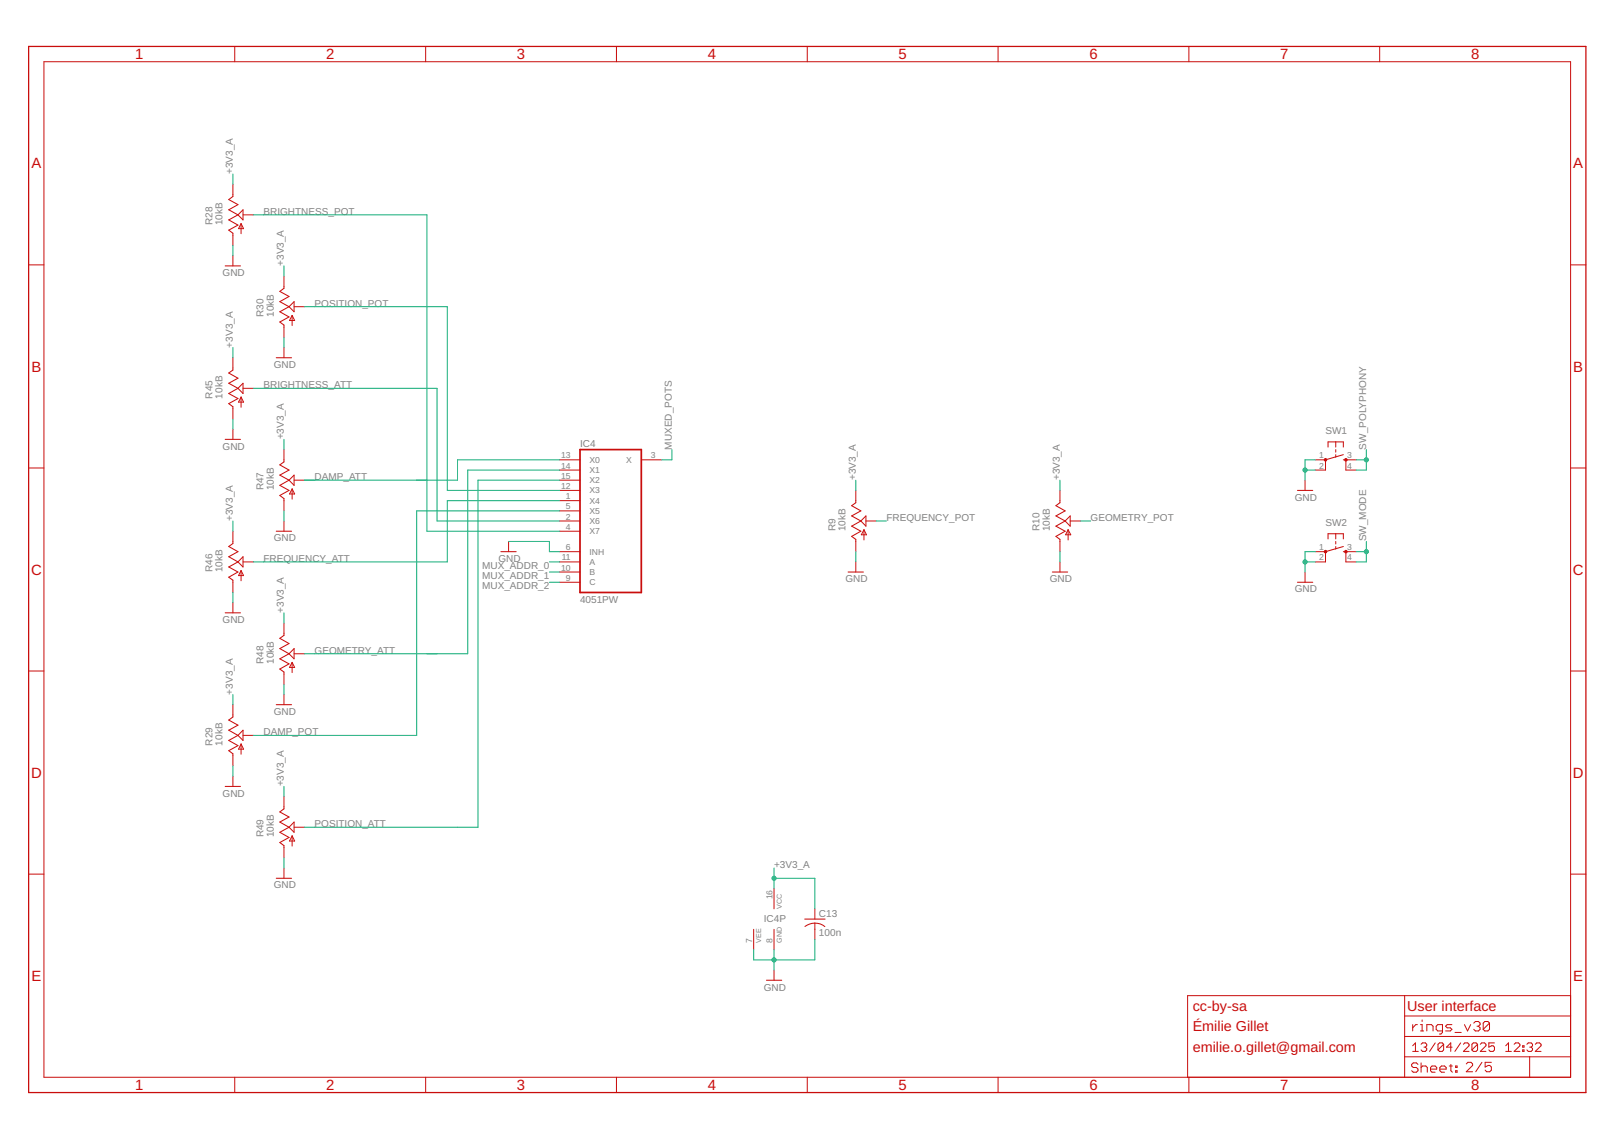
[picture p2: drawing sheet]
<svg xmlns="http://www.w3.org/2000/svg" width="297mm" height="210mm" viewBox="0 0 297 210" stroke-linecap="round" stroke-linejoin="round" font-family="sans-serif">
<g fill="none" stroke="#c90d0c" stroke-width=".18">
<path d="M8.1 11.4h281v187h-281zM43.2 8.6v2.8M78.3 8.6v2.8M113.5 8.6v2.8M148.6 8.6v2.8M183.7 8.6v2.8M218.8 8.6v2.8M253.9 8.6v2.8M42.9 33.9v2.3M44.7 38.6v1.9l-.9-.9zM44.7 39.6h1.9M5.3 48.8h2.8"/>
<path d="M42.9 42.9v2.3M42.9 47.1v1.9M44.4 41.2v1.8M44.4 41.2l.4 .9h-.9zM52.3 50.8v2.3M52.3 59.9v2.2M53.8 58.1v1.8M53.8 58.1l.4 .9h-.9zM54.1 55.5v1.9l-.9-.9zM54.1 56.5h1.9M289.1 48.8h2.8M42.9 65.9v2.2"/>
<path d="M42.9 74.9v2.3M42.9 79v1.9M43.8 71.5l.9-.9v1.9zM44.4 73.1v1.9M44.4 73.1l.4 .9h-.9zM44.7 71.5h1.9M52.3 64v1.9M5.3 86.2h2.8M42.9 97.8v2.3M52.3 82.8v2.2M52.3 91.8v2.3M52.3 95.9v1.9"/>
<path d="M53.2 88.4l.9-.9v1.9zM53.8 90v1.9M53.8 90l.4 1h-.9zM54.1 88.4h1.9M93.6 99.7v1.9M103 84.7h3.7M103 86.6h3.7M103 88.4h3.7M103 95.9h3.7M103 92.2h3.7M103 97.8h3.7M103 94.1h3.7"/>
<path d="M103 90.3h3.7M118 84.7h3.8M157.5 90.3v2.3M157.5 99.3v2.3M158.4 95.9l1-.9v1.9zM159 97.5v1.9M159 97.5l.5 1h-1zM159.4 95.9h1.8M195.1 90.3v2.3M195.1 99.3v2.3M196 95.9l1-.9v1.9zM196.6 97.5l.5 1h-1z"/>
<path d="M196.6 97.5v1.9M197 95.9h1.8M240.2 88.4v1.9M242.1 84.7h1.8v1.9h-1.8M245.8 81.4v.9M245.8 82.8v.4M245.8 83.7v.5M245.8 98.3v.9M245.8 99.7v.5M249.6 84.7h-1.9v1.9h1.9M289.1 86.2h2.8M42.9 106.8v2.3"/>
<path d="M42.9 111v1.8M44.4 105.1v1.8M44.4 105.1l.4 .9h-.9zM44.7 102.5v1.9l-.9-.9zM44.7 103.5h1.9M52.3 114.7v2.3M54.1 119.4v1.9l-.9-.9zM103 103.5h3.7M103 101.6h3.7M103 107.2h3.7M103 105.3h3.7M157.5 103.5v1.8"/>
<path d="M195.1 103.5v1.8M240.2 105.3v1.9M242.1 101.6h1.8v1.9h-1.8M245.8 100.6v.5M249.6 101.6h-1.9v1.9h1.9M5.3 123.5h2.8M42.9 129.8v2.2M42.9 138.8v2.2M44.4 137v1.9M44.4 137l.4 .9h-.9zM44.7 134.5v1.8l-.9-.9zM44.7 135.4h1.9"/>
<path d="M52.3 123.7v2.3M52.3 127.9v1.9M53.8 122v1.8M53.8 122l.4 .9h-.9zM54.1 120.4h1.9M289.1 123.5h2.8M42.9 142.9v1.9M52.3 146.7v2.2M52.3 155.7v2.2M52.3 159.8v1.9M53.8 153.9v1.9M53.8 153.9l.4 1h-.9z"/>
<path d="M54.1 151.4v1.8l-.9-.9zM54.1 152.3h1.9M5.3 161h2.8M138.7 171.1v3.8M142.5 163.6v3.7M142.5 171.1v3.8M142.5 178.6v1.9M150 167.3v1.9M150 170v3M289.1 161h2.8M43.2 198.4v2.8M78.3 198.4v2.8"/>
<path d="M113.5 198.4v2.8M148.6 198.4v2.8M183.7 198.4v2.8M218.8 198.4v2.8M253.9 198.4v2.8M258.5 194.6h30.6M258.5 183.3v15.1M258.5 190.8h30.6M258.5 187.1h30.6M260 188.7v1.1M260 192.6l.5-.6v1.6M260 193.6h1"/>
<path d="M260.9 188.7h-.3l-.6 .6M261 196l-.3-.3h-.6l-.3 .3v.3l.3 .3h.6l.3 .2v.3l-.3 .3h-.6l-.3-.3M261.4 188.7h.3v1.1M261.4 189.8h.6M261.5 192.3l.3-.3h.5l.3 .3v.3l-.3 .2M261.5 195.7v1.7M261.5 196.6l.3-.3h.6l.3 .3v.8M261.7 187.8v.3M262.1 192.8h.2M262.3 192.8l.3 .3v.2l-.3 .3h-.5l-.3-.3M262.6 189.8v-1.1h.8l.3 .3v.8M263.3 196.8h1.1v-.2l-.3-.3h-.6l-.2 .3v.5l.2 .3h.6"/>
<path d="M264.1 192l-1 1.6M265 196.8h1.1v-.2l-.2-.3h-.6l-.3 .3v.5l.3 .3h.6M265.5 189.8h-.9l-.3-.3v-.5l.3-.3h.9v1.4l-.3 .3h-.3M265.7 192.3v1l-.3 .3h-.5l-.3-.3M265.7 192.3l-.3-.3h-.5l-.3 .3v1M265.7 192.3l-1.1 1M266.7 196.3h.6M267 196v1.1l.3 .3M267.2 188.7h-.9l-.3 .3 .3 .3h.6l.3 .2-.3 .3h-.9M267.3 192.8h-1.1l.8-.8v1.6M267.8 190.1h1.1M267.9 196.3h.3v.3h-.3z"/>
<path d="M267.9 197.1h.3v.3h-.3zM268.8 192l-1 1.6M269.3 192.3l.3-.3h.5l.3 .3v.3l-1.1 1h1.1M269.5 188.7l.6 1.1 .6-1.1M269.9 195.9l.3-.3h.5l.3 .3v.3l-1.1 1.1h1.1M271.2 188.4l.3-.3h.6l.3 .3v.3l-.3 .3M271.8 189h.3M271.9 192.3v1l-.2 .3h-.6l-.2-.3M271.9 192.3l-.2-.3h-.6l-.2 .3v1M271.9 192.3l-1 1M272.1 189l.3 .3v.2l-.3 .3h-.6l-.3-.3M272.4 192.3l.3-.3h.5l.3 .3v.3l-1.1 1h1.1"/>
<path d="M272.7 195.6l-1.1 1.7M274.1 188.4v1.1l-.3 .3h-.5l-.3-.3M274.1 188.4l-.3-.3h-.5l-.3 .3v1.1M274.1 188.4l-1.1 1.1M274.5 195.6h-1.2v.9l.6-.3h.3l.3 .3v.5l-.3 .3h-.6l-.3-.3M275 192h-1v.8l.8-.2 .2 .2v.5l-.2 .3h-.5l-.3-.3M277.1 193.6h1.1M277.1 192.6l.5-.6v1.6M278.7 192.3l.2-.3h.5l.3 .3v.3l-1 1h1M280.2 193.3h.3v.3h-.3zM280.2 192.6h.3v.2h-.3zM281 192.3l.3-.3h.5l.2 .3v.3l-.2 .2"/>
<path d="M281.5 192.8h.3M281.5 194.6v3.8M281.8 192.8l.2 .3v.2l-.2 .3h-.5l-.3-.3M282.6 192.3l.2-.3h.5l.3 .3v.3l-1 1h1M289.1 183.3h-70.5v15.1"/>
</g>
<path d="M5.3 8.6h286.6v192.6h-286.6z" fill="none" stroke="#c90d0c" stroke-width=".23"/>
<g fill="none" stroke="#c90d0c" stroke-width=".19">
<path d="M42.9 36.2l-.8 .5 1.7 1-1.7 .9 1.7 1-1.7 .9 1.7 .9-1.7 1 .8 .5M41.4 49h2.9M52.3 53.1l-.8 .6 1.7 .9-1.7 .9 1.7 1-1.7 .9 1.7 1-1.7 .9 .8 .6M42.9 68.1l-.8 .6 1.7 .9-1.7 1 1.7 .9-1.7 1 1.7 .9-1.7 .9 .8 .6M50.8 65.9h2.9M41.4 80.9h2.9M50.8 97.8h2.9M52.3 85l-.8 .6 1.7 1-1.7 .9 1.7 .9-1.7 1 1.7 .9-1.7 .9 .8 .6M157.5 92.6l-.8 .5 1.7 1-1.7 .9 1.7 .9-1.7 1 1.7 .9-1.7 1 .8 .5M195.1 92.6l-.8 .5 1.7 1-1.7 .9 1.7 .9-1.7 1 1.7 .9-1.7 1 .8 .5M238.8 90.3h2.8M244.4 82.3v-.9h2.8v.9"/>
<path d="M244.4 99.2v-.9h2.8v.9M247.2 84.7h.5M247.2 83.7l-3.3 1M41.4 112.8h2.9M42.9 100.1l-.8 .5 1.7 1-1.7 .9 1.7 1-1.7 .9 1.7 .9-1.7 1 .8 .5M52.3 117l-.8 .5 1.7 1-1.7 .9 1.7 1-1.7 .9 1.7 .9-1.7 1 .8 .5M92.2 101.6h2.8M156.1 105.3h2.8M193.7 105.3h2.8M238.8 107.2h2.8M247.2 101.6h.5M247.2 100.6l-3.3 1"/>
<path d="M42.9 132l-.8 .6 1.7 .9-1.7 1 1.7 .9-1.7 .9 1.7 1-1.7 .9 .8 .6M50.8 129.8h2.9M41.4 144.8h2.9M52.3 148.9l-.8 .6 1.7 .9-1.7 1 1.7 .9-1.7 .9 1.7 1-1.7 .9 .8 .6M50.8 161.7h2.9M148.1 169.2h3.7M148.1 170.6a3 3 0 0 1 3.7 0M141.1 180.5h2.8"/>
</g>
<g fill="#c90d0c" stroke="#c90d0c" stroke-width=".18">
<circle cx="243.9" cy="84.7" r=".25"/>
<circle cx="247.7" cy="84.7" r=".24"/>
<circle cx="243.9" cy="101.6" r=".25"/>
<circle cx="247.7" cy="101.6" r=".24"/>
</g>
<path d="M106.7 82.8h11.3v26.3h-11.3z" fill="none" stroke="#c90d0c" stroke-width=".32"/>
<g fill="none" stroke="#0dab76" stroke-width=".18">
<path d="M42.9 32v1.9M46.6 39.6h32v58.2h24.4M42.9 45.2v1.9M52.3 49v1.8M56 56.5h26.3v33.8h20.7M42.9 64v1.9M42.9 77.2v1.8M46.6 71.5h33.8v24.4h22.6M52.3 62.1v1.9M42.9 95.9v1.9M52.3 80.9v1.9M52.3 94.1v1.8"/>
<path d="M93.6 99.7h7.5v1.9h1.9M103 84.7h-18.8v3.7h-28.2M103 86.6h-16.9v33.8h-30.1M103 92.2h-20.7v11.3h-35.7M103 88.4h-15v63.9h-32M103 94.1h-26.3v41.3h-30.1M123.7 82.8v1.9h-1.9M157.5 88.4v1.9M161.2 95.9h1.9M195.1 88.4v1.9M198.8 95.9h1.9M240.2 86.6h1.9"/>
<path d="M242.1 84.7h-1.9v3.7M249.6 84.7h1.9M251.5 82.8v3.8h-1.9M251.5 99.7v3.8h-1.9M42.9 109.1v1.9M52.3 112.8v1.9M101.1 103.5h1.9M101.1 105.3h1.9M101.1 107.2h1.9M157.5 101.6v1.9M195.1 101.6v1.9M240.2 103.5h1.9"/>
<path d="M242.1 101.6h-1.9v3.7M249.6 101.6h1.9M42.9 127.9v1.9M52.3 126v1.9M42.9 141v1.9M52.3 144.8v1.9M52.3 157.9v1.9M142.5 159.8v3.8M142.5 174.9v3.7M142.5 161.7h7.5v5.6M150 173v3.7h-11.3v-1.8"/>
</g>
<g fill="#0dab76" stroke="#0dab76" stroke-width=".18">
<circle cx="240.2" cy="86.6" r=".38"/>
<circle cx="142.5" cy="176.7" r=".38"/>
<circle cx="240.2" cy="103.5" r=".38"/>
<circle cx="142.5" cy="161.7" r=".38"/>
<circle cx="251.5" cy="84.7" r=".38"/>
<circle cx="251.5" cy="101.6" r=".38"/>
</g>
<g font-size="2.7" fill="#c90d0c">
<text x="24.9" y="10.9">1</text>
<text x="60" y="10.9">2</text>
<text x="95.1" y="10.9">3</text>
<text x="130.2" y="10.9">4</text>
<text x="165.4" y="10.9">5</text>
<text x="200.5" y="10.9">6</text>
<text x="235.6" y="10.9">7</text>
<text x="270.7" y="10.9">8</text>
<text x="5.8" y="31">A</text>
<text x="289.5" y="31">A</text>
<text x="5.8" y="68.4">B</text>
<text x="289.5" y="68.4">B</text>
<text x="5.7" y="105.8">C</text>
<text x="289.5" y="105.8">C</text>
<text x="5.7" y="143.2">D</text>
<text x="289.5" y="143.2">D</text>
<text x="5.8" y="180.6">E</text>
<text x="289.5" y="180.6">E</text>
<text x="24.9" y="200.7">1</text>
<text x="60" y="200.7">2</text>
<text x="95.1" y="200.7">3</text>
<text x="130.2" y="200.7">4</text>
<text x="165.4" y="200.7">5</text>
<text x="200.5" y="200.7">6</text>
<text x="235.6" y="200.7">7</text>
<text x="270.7" y="200.7">8</text>
</g>
<g font-size="2.6" fill="#c90d0c">
<text x="219.5" y="186.1">cc-by-sa</text>
<text x="219.5" y="189.9">Émilie Gillet</text>
<text x="259" y="186.1">User interface</text>
<text x="219.5" y="193.7">emilie.o.gillet@gmail.com</text>
</g>
<g font-size="1.8" fill="#808080">
<text x="42.9" y="32" transform="rotate(-90 42.9 32)">+3V3_A</text>
<text x="39.1" y="41.4" transform="rotate(-90 39.1 41.4)">R28</text>
<text x="41" y="41.4" transform="rotate(-90 41 41.4)">10kB</text>
<text x="48.5" y="39.6">BRIGHTNESS_POT</text>
<text x="41" y="50.8">GND</text>
<text x="52.3" y="49" transform="rotate(-90 52.3 49)">+3V3_A</text>
<text x="48.5" y="58.4" transform="rotate(-90 48.5 58.4)">R30</text>
<text x="50.4" y="58.4" transform="rotate(-90 50.4 58.4)">10kB</text>
<text x="57.9" y="56.5">POSITION_POT</text>
<text x="42.9" y="64" transform="rotate(-90 42.9 64)">+3V3_A</text>
<text x="48.5" y="71.5">BRIGHTNESS_ATT</text>
<text x="50.4" y="67.7">GND</text>
<text x="39.1" y="73.4" transform="rotate(-90 39.1 73.4)">R45</text>
<text x="41" y="73.4" transform="rotate(-90 41 73.4)">10kB</text>
<text x="41" y="82.8">GND</text>
<text x="52.3" y="80.9" transform="rotate(-90 52.3 80.9)">+3V3_A</text>
<text x="106.8" y="82.3">IC4</text>
<text x="123.7" y="82.8" transform="rotate(-90 123.7 82.8)">MUXED_POTS</text>
<text x="243.9" y="80">SW1</text>
<text x="251.5" y="82.8" transform="rotate(-90 251.5 82.8)">SW_POLYPHONY</text>
<text x="57.9" y="88.4">DAMP_ATT</text>
<text x="157.5" y="88.4" transform="rotate(-90 157.5 88.4)">+3V3_A</text>
<text x="195.1" y="88.4" transform="rotate(-90 195.1 88.4)">+3V3_A</text>
<text x="42.9" y="95.9" transform="rotate(-90 42.9 95.9)">+3V3_A</text>
<text x="48.5" y="90.3" transform="rotate(-90 48.5 90.3)">R47</text>
<text x="50.4" y="90.3" transform="rotate(-90 50.4 90.3)">10kB</text>
<text x="163.1" y="95.9">FREQUENCY_POT</text>
<text x="200.7" y="95.9">GEOMETRY_POT</text>
<text x="238.3" y="92.2">GND</text>
<text x="50.4" y="99.7">GND</text>
<text x="153.7" y="97.8" transform="rotate(-90 153.7 97.8)">R9</text>
<text x="155.6" y="97.8" transform="rotate(-90 155.6 97.8)">10kB</text>
<text x="191.3" y="97.8" transform="rotate(-90 191.3 97.8)">R10</text>
<text x="193.2" y="97.8" transform="rotate(-90 193.2 97.8)">10kB</text>
<text x="243.9" y="96.9">SW2</text>
<text x="251.5" y="99.7" transform="rotate(-90 251.5 99.7)">SW_MODE</text>
<text x="39.1" y="105.3" transform="rotate(-90 39.1 105.3)">R46</text>
<text x="41" y="105.3" transform="rotate(-90 41 105.3)">10kB</text>
<text x="48.5" y="103.5">FREQUENCY_ATT</text>
<text x="88.7" y="104.8">MUX_ADDR_0</text>
<text x="88.7" y="106.6">MUX_ADDR_1</text>
<text x="91.7" y="103.5">GND</text>
<text x="155.6" y="107.2">GND</text>
<text x="193.2" y="107.2">GND</text>
<text x="52.3" y="112.8" transform="rotate(-90 52.3 112.8)">+3V3_A</text>
<text x="88.7" y="108.5">MUX_ADDR_2</text>
<text x="106.8" y="111">4051PW</text>
<text x="238.3" y="109.1">GND</text>
<text x="41" y="114.7">GND</text>
<text x="48.5" y="122.2" transform="rotate(-90 48.5 122.2)">R48</text>
<text x="50.4" y="122.2" transform="rotate(-90 50.4 122.2)">10kB</text>
<text x="57.9" y="120.4">GEOMETRY_ATT</text>
<text x="42.9" y="127.9" transform="rotate(-90 42.9 127.9)">+3V3_A</text>
<text x="50.4" y="131.6">GND</text>
<text x="39.1" y="137.3" transform="rotate(-90 39.1 137.3)">R29</text>
<text x="41" y="137.3" transform="rotate(-90 41 137.3)">10kB</text>
<text x="48.5" y="135.4">DAMP_POT</text>
<text x="41" y="146.7">GND</text>
<text x="52.3" y="144.8" transform="rotate(-90 52.3 144.8)">+3V3_A</text>
<text x="48.5" y="154.2" transform="rotate(-90 48.5 154.2)">R49</text>
<text x="50.4" y="154.2" transform="rotate(-90 50.4 154.2)">10kB</text>
<text x="57.9" y="152.3">POSITION_ATT</text>
<text x="142.5" y="159.8">+3V3_A</text>
<text x="50.4" y="163.6">GND</text>
<text x="140.6" y="169.7">IC4P</text>
<text x="150.7" y="172.3">100n</text>
<text x="150.7" y="168.8">C13</text>
<text x="140.6" y="182.4">GND</text>
</g>
<g font-size="1.6" fill="#808080">
<text x="103.3" y="84.4">13</text>
<text x="103.3" y="86.3">14</text>
<text x="103.3" y="88.2">15</text>
<text x="108.5" y="85.2">X0</text>
<text x="108.5" y="87.1">X1</text>
<text x="108.5" y="89">X2</text>
<text x="115.2" y="85.2">X</text>
<text x="119.8" y="84.4">3</text>
<text x="242.8" y="84.4">1</text>
<text x="242.8" y="86.3">2</text>
<text x="248" y="84.4">3</text>
<text x="248" y="86.3">4</text>
<text x="103.3" y="90">12</text>
<text x="104.1" y="91.9">1</text>
<text x="104.1" y="95.7">2</text>
<text x="104.1" y="93.8">5</text>
<text x="108.5" y="92.7">X4</text>
<text x="108.5" y="94.6">X5</text>
<text x="108.5" y="90.9">X3</text>
<text x="104.1" y="97.6">4</text>
<text x="104.1" y="101.3">6</text>
<text x="108.5" y="96.5">X6</text>
<text x="108.5" y="98.4">X7</text>
<text x="242.8" y="101.3">1</text>
<text x="248" y="101.3">3</text>
<text x="103.3" y="105.1">10</text>
<text x="103.4" y="103.2">11</text>
<text x="104.1" y="106.9">9</text>
<text x="108.5" y="102.1">INH</text>
<text x="108.5" y="107.8">C</text>
<text x="108.5" y="105.9">B</text>
<text x="108.5" y="104">A</text>
<text x="242.8" y="103.2">2</text>
<text x="248" y="103.2">4</text>
<text x="142.2" y="165.6" transform="rotate(-90 142.2 165.6)">16</text>
<text x="138.4" y="173.7" transform="rotate(-90 138.4 173.7)">7</text>
<text x="142.2" y="173.7" transform="rotate(-90 142.2 173.7)">8</text>
</g>
<g font-size="1.3" fill="#808080">
<text x="143.9" y="167.3" transform="rotate(-90 143.9 167.3)">VCC</text>
<text x="140.1" y="173.5" transform="rotate(-90 140.1 173.5)">VEE</text>
<text x="143.9" y="173.5" transform="rotate(-90 143.9 173.5)">GND</text>
</g>
</svg>
